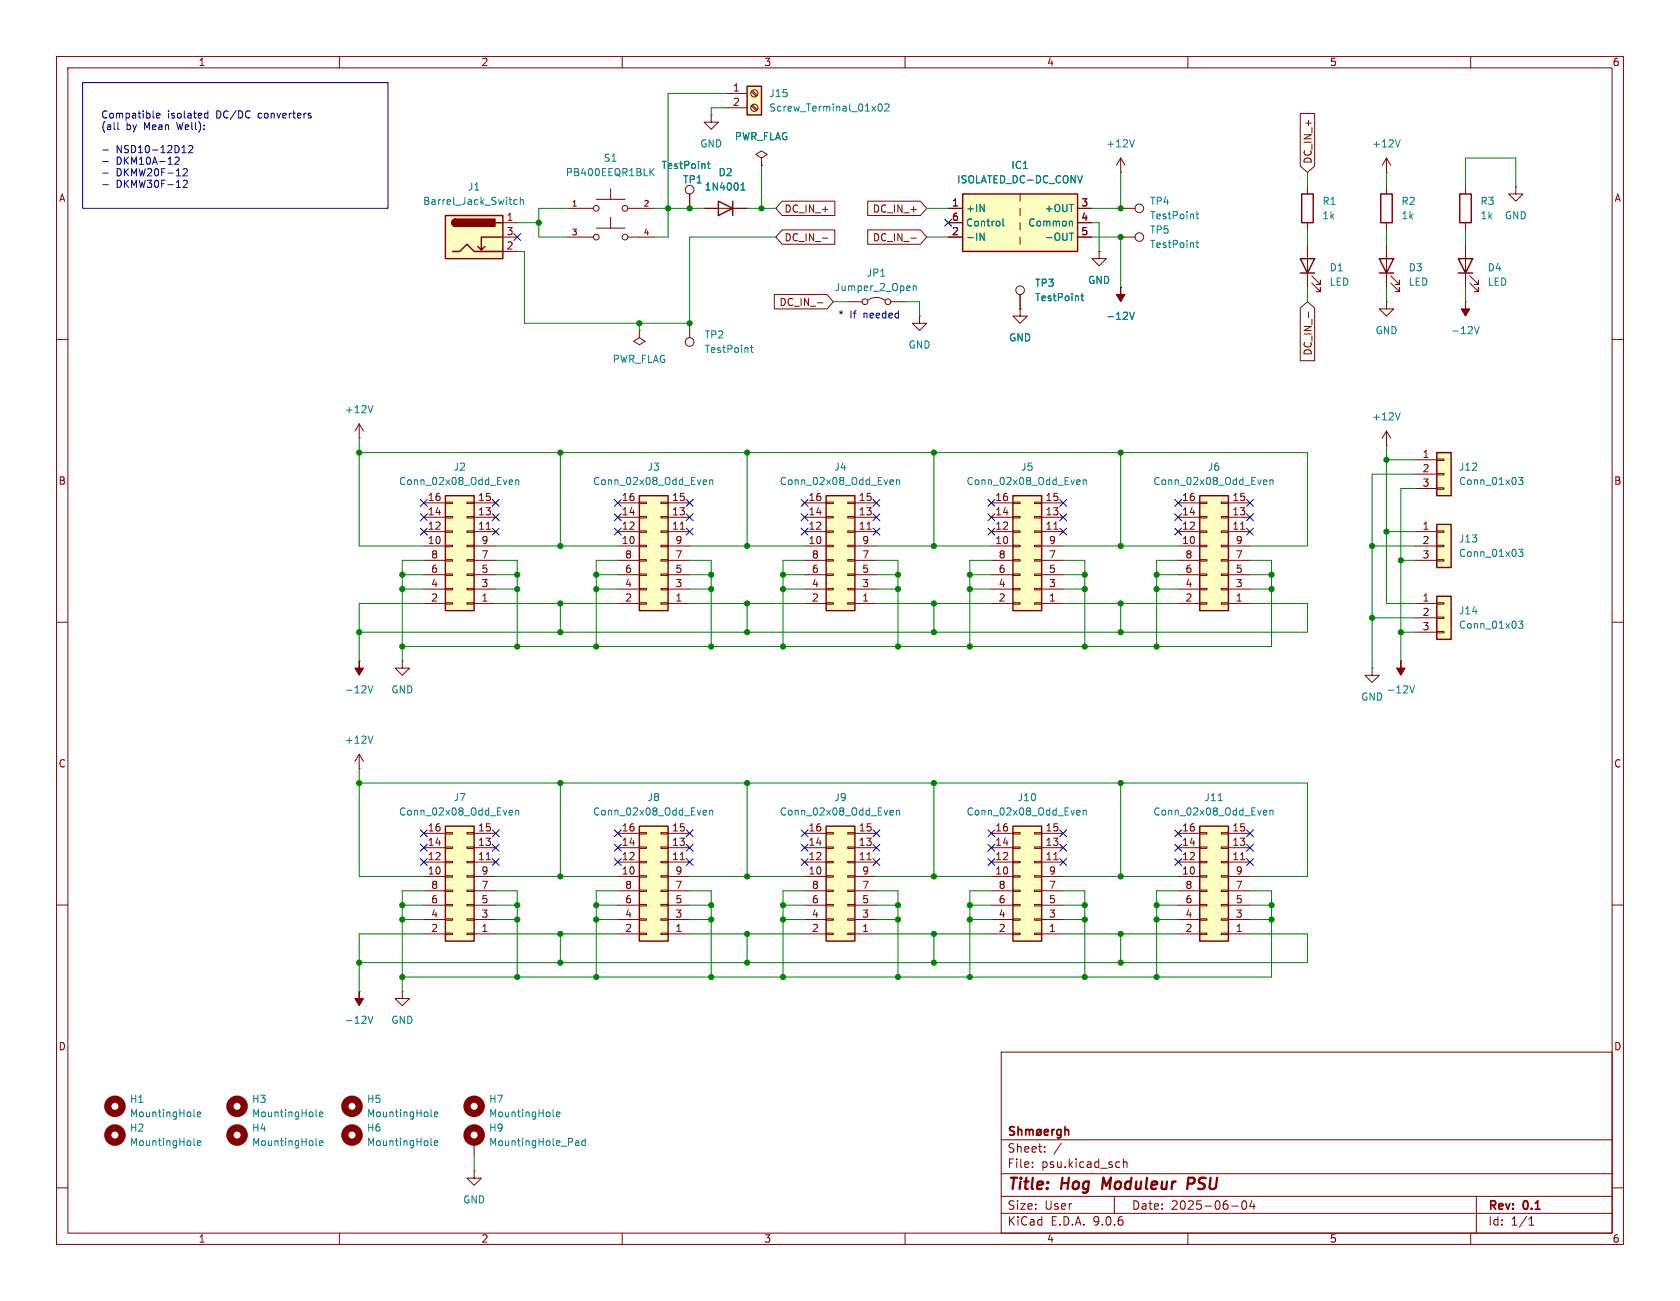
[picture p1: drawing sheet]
<svg xmlns="http://www.w3.org/2000/svg" width="297mm" height="230mm" viewBox="0 0 297 230" stroke-linecap="round" stroke-linejoin="round" font-family="sans-serif">
<g fill="none" stroke="#840000" stroke-width=".18">
<path d="M10 10h277v210h-277zM12 12h273v206h-273zM60 10v2M110 10v2M160 10v2M210 10v2M260 10v2M10 60h2M285 60h2M10 110h2M285 110h2M10 160h2"/>
<path d="M285 160h2M177 186h108v32h-108zM10 210h2M60 218v2M110 218v2M160 218v2M177 214.5h108M177 211.5h108M177 207.5h108M177 201.5h108M182.5 206.2v.2M182.5 205.5v.1"/>
<path d="M184.7 203.5v.2M184.7 202.8v.1M187.6 202.1l-1.3 1.9M197 211.5v3M197.8 205.4l.2 .1M198 206.3l-.2 .1M198.6 204.9v1.5M198.6 205.5l.2-.1 .4 .1v.9M210 218v2M217.7 213.2h1.2M219.7 212.4l.2-.1a.81 .81 0 0 1 .6 .6 .81 .81 0 0 1-.3 .8l-.2 .1a.81 .81 0 0 1-.3-1.4zM221.3 212.2l-.3 1.1h.9"/>
<path d="M221.7 212.8v1M260 218v2M261 211.5v6.5M270.3 216.6h.9M270.3 215.5l.4-.4v1.5M285 210h2"/>
</g>
<path d="M195.1 208.2l-.3 2M210.9 208.2h-.8l-.2 2M211 209.2l-1 .1" fill="none" stroke="#840000" stroke-width=".4"/>
<g fill="none" stroke="#840000" stroke-width=".3">
<path d="M179.3 199.3l-.5-.1-.2 .1v.5l.6 .2 .1 .4-.2 .3-.6-.1M180 199.8l.2-.1 .4 .1v.9M180 199.2v1.5M181.3 199.8l.5-.1 .2 .2M181.3 199.7v1M182 199.9l.2-.2 .4 .1v.9M182 199.9v.8M183.4 199.8l.4-.1 .3 .3v.4l-.3 .3-.4-.1-.1-.2v-.4zM184.1 199.7l-.9 1M186 199.7v1M186.4 199.7l-.3 .1-.1 .2M187.6 199.8l-.5-.1-.3 .3v.4l.2 .2h.6"/>
<path d="M187.6 199.7v1.2l-.3 .3-.4-.1M188.3 199.8l.2-.1 .3 .1 .1 .9M188.3 199.2v1.5M184.6 200.2l.7-.2v-.2l-.5-.1-.2 .2 .1 .7h.6"/>
</g>
<path d="M113 146.1h5.1v20.3h-5.1z" fill="#ffffc2"/>
<path d="M113 146.1h5.1v20.3h-5.1z" fill="none" stroke="#840000" stroke-width=".25"/>
<g fill="none" stroke="#840000" stroke-width=".18">
<path d="M162.6 55.9v1.3h1.2l-1.2 1.2-1.3-1.2h1.3M162.6 55.9h.1M109.2 157.5h3.8M109.2 154.9h3.8M109.2 152.4h3.8M109.2 149.9h3.8M109.2 147.3h3.8M113 159.9h1.3v.3h-1.3zM113 157.4h1.3v.2h-1.3zM113 154.8h1.3v.3h-1.3zM113 152.3h1.3v.2h-1.3zM113 149.7h1.3v.3h-1.3z"/>
<path d="M113 147.2h1.3v.3h-1.3zM116.8 159.9h1.3v.3h-1.3zM116.8 157.4h1.3v.2h-1.3zM116.8 154.8h1.3v.3h-1.3zM116.8 152.3h1.3v.2h-1.3zM116.8 149.7h1.3v.3h-1.3zM116.8 147.2h1.3v.3h-1.3zM118.1 157.5h3.8M118.1 154.9h3.8M118.1 152.4h3.8M118.1 149.9h3.8M118.1 147.3h3.8"/>
<path d="M120.3 152h.7M109.2 165.1h3.8M109.2 162.6h3.8M109.2 160h3.8M113 165h1.3v.2h-1.3zM113 162.4h1.3v.3h-1.3zM116.8 165h1.3v.2h-1.3zM116.8 162.4h1.3v.3h-1.3zM118.1 165.1h3.8M118.1 162.6h3.8M118.1 160h3.8"/>
</g>
<path d="M124.5 143.2l.4 .1v.2l-.6 .2M124.9 144l-.4 .1M125.5 143.4l.1-.2 .3 .1 .1 .8M125.5 143.2v.9" fill="none" stroke="#008484" stroke-width=".18"/>
<path d="M212.1 146.1h5.1v20.3h-5.1z" fill="#ffffc2"/>
<path d="M212.1 146.1h5.1v20.3h-5.1z" fill="none" stroke="#840000" stroke-width=".25"/>
<g fill="none" stroke="#840000" stroke-width=".18">
<path d="M208.3 157.5h3.8M208.3 154.9h3.8M208.3 152.4h3.8M208.3 149.9h3.8M208.3 147.3h3.8M212.1 159.9h1.3v.3h-1.3zM212.1 157.4h1.3v.2h-1.3zM212.1 154.8h1.3v.3h-1.3zM212.1 152.3h1.3v.2h-1.3zM212.1 149.7h1.3v.3h-1.3zM212.1 147.2h1.3v.3h-1.3zM215.9 159.9h1.3v.3h-1.3z"/>
<path d="M215.9 157.4h1.3v.2h-1.3zM215.9 154.8h1.3v.3h-1.3zM215.9 152.3h1.3v.2h-1.3zM215.9 149.7h1.3v.3h-1.3zM215.9 147.2h1.3v.3h-1.3zM217.2 157.5h3.8M217.2 154.9h3.8M217.2 152.4h3.8M217.2 149.9h3.8M217.2 147.3h3.8M219.3 152h.7M208.3 165.1h3.8"/>
<path d="M208.3 162.6h3.8M208.3 160h3.8M212.1 165h1.3v.2h-1.3zM212.1 162.4h1.3v.3h-1.3zM215.9 165h1.3v.2h-1.3zM215.9 162.4h1.3v.3h-1.3zM217.2 165.1h3.8M217.2 162.6h3.8M217.2 160h3.8"/>
</g>
<path d="M215.4 141.6h.7M223.5 143.2l.4 .1 .1 .2-.6 .2M223.9 144l-.4 .1M224.5 143.4l.2-.2 .3 .1 .1 .8M224.5 143.2v.9" fill="none" stroke="#008484" stroke-width=".18"/>
<path d="M132.1 15.2h2.5v5.1h-2.5z" fill="#ffffc2"/>
<path d="M132.1 15.2h2.5v5.1h-2.5z" fill="none" stroke="#840000" stroke-width=".25"/>
<g fill="none" stroke="#840000" stroke-width=".18">
<path d="M128.3 16.5h3.8M128.3 19.1h3.8M132.8 16.2l.9 .8M132.8 18.7l.9 .9M133 16l.9 .8M133 18.5l.9 .9"/>
<circle cx="133.3" cy="19.1" r=".63"/>
<circle cx="133.3" cy="16.5" r=".63"/>
</g>
<path d="M155.4 18.4h.1a.68 .68 0 0 1 .5 .6 .68 .68 0 0 1-.5 .6 .84 .84 0 0 1-.1-1.2zM156.4 18.5l.5-.1 .3 .3-.8 .9h.8" fill="none" stroke="#008484" stroke-width=".18"/>
<path d="M78.7 146.1h5.1v20.3h-5.1z" fill="#ffffc2"/>
<path d="M127 35.6l2.5 1.2-2.5 1.3zM129.5 35.6v2.5M78.7 146.1h5.1v20.3h-5.1z" fill="none" stroke="#840000" stroke-width=".25"/>
<g fill="none" stroke="#840000" stroke-width=".18">
<path d="M100.3 36.8h4.6M105.4 35.2h5.1M107.9 33.3v1.9M107.9 38.4v1.9M111 36.8h4.6M121.9 34.3v2.5M124.5 36.8h7.6M100.3 41.9h4.6M105.4 40.3h5.1M111 41.9h4.6M121.9 57.2v2.5M74.9 157.5h3.8"/>
<path d="M74.9 154.9h3.8M74.9 152.4h3.8M74.9 149.9h3.8M74.9 147.3h3.8M78.7 159.9h1.3v.3h-1.3zM78.7 157.4h1.3v.2h-1.3zM78.7 154.8h1.3v.3h-1.3zM78.7 152.3h1.3v.2h-1.3zM78.7 149.7h1.3v.3h-1.3zM78.7 147.2h1.3v.3h-1.3zM82.5 159.9h1.3v.3h-1.3zM82.5 157.4h1.3v.2h-1.3z"/>
<path d="M82.5 154.8h1.3v.3h-1.3zM82.5 152.3h1.3v.2h-1.3zM82.5 149.7h1.3v.3h-1.3zM82.5 147.2h1.3v.3h-1.3zM83.8 157.5h3.8M83.8 154.9h3.8M83.8 152.4h3.8M83.8 149.9h3.8M83.8 147.3h3.8M86 152h.7M74.9 165.1h3.8M74.9 162.6h3.8"/>
<path d="M74.9 160h3.8M78.7 165h1.3v.2h-1.3zM78.7 162.4h1.3v.3h-1.3zM82.5 165h1.3v.2h-1.3zM82.5 162.4h1.3v.3h-1.3zM83.8 165.1h3.8M83.8 162.6h3.8M83.8 160h3.8"/>
<circle cx="105.4" cy="36.8" r=".51"/>
<circle cx="110.5" cy="36.8" r=".51"/>
<circle cx="121.9" cy="33.5" r=".76"/>
<circle cx="105.4" cy="41.9" r=".51"/>
<circle cx="110.5" cy="41.9" r=".51"/>
<circle cx="121.9" cy="60.5" r=".76"/>
</g>
<path d="M115.1 30.3l.5 .8M115.6 29.8l-.7 .7M125.1 28.9h.4M125.2 28.5v1.1l.3 .2M131 33.6h.7M131 32.7l.4-.4v1.3M132.7 61.5h.5M132.9 61v1.1l.3 .2M90.2 143.2l.4 .1v.2l-.6 .2M90.6 144l-.4 .1M91.2 143.4l.1-.2 .4 .1v.8M91.2 143.2v.9" fill="none" stroke="#008484" stroke-width=".18"/>
<path d="M78.7 87.6h5.1v20.4h-5.1z" fill="#ffffc2"/>
<path d="M78.7 87.6h5.1v20.4h-5.1z" fill="none" stroke="#840000" stroke-width=".25"/>
<g fill="none" stroke="#840000" stroke-width=".18">
<path d="M74.9 99.1h3.8M74.9 96.5h3.8M74.9 94h3.8M74.9 91.4h3.8M74.9 88.9h3.8M78.7 98.9h1.3v.3h-1.3zM78.7 96.4h1.3v.3h-1.3zM78.7 93.9h1.3v.2h-1.3zM78.7 91.3h1.3v.3h-1.3zM78.7 88.8h1.3v.2h-1.3zM82.5 98.9h1.3v.3h-1.3zM82.5 96.4h1.3v.3h-1.3z"/>
<path d="M82.5 93.9h1.3v.2h-1.3zM82.5 91.3h1.3v.3h-1.3zM82.5 88.8h1.3v.2h-1.3zM83.8 99.1h3.8M83.8 96.5h3.8M83.8 94h3.8M83.8 91.4h3.8M83.8 88.9h3.8M86 93.6h.7M63.5 116.8h.1M71.1 116.8v1.3h1.3l-1.3 1.3-1.3-1.3h1.3M71.1 116.8h.1"/>
<path d="M74.9 106.7h3.8M74.9 104.1h3.8M74.9 101.6h3.8M78.7 106.6h1.3v.2h-1.3zM78.7 104h1.3v.3h-1.3zM78.7 101.5h1.3v.2h-1.3zM82.5 106.6h1.3v.2h-1.3zM82.5 104h1.3v.3h-1.3zM82.5 101.5h1.3v.2h-1.3zM83.8 106.7h3.8M83.8 104.1h3.8M83.8 101.6h3.8"/>
</g>
<path d="M90.2 84.8l.4 .1v.2l-.6 .1M90.6 85.6l-.4 .1M91.2 84.9l.1-.1 .4 .1v.8M91.2 84.8v.9M65.1 121.2l.4 1.3 .4-1.3" fill="none" stroke="#008484" stroke-width=".18"/>
<path d="M63.5 116.8v1.3h.8l-.8 1.3-.8-1.3h.8z" fill="#840000" stroke="#840000" stroke-width=".18"/>
<path d="M113 87.6h5.1v20.4h-5.1z" fill="#ffffc2"/>
<path d="M113 87.6h5.1v20.4h-5.1z" fill="none" stroke="#840000" stroke-width=".25"/>
<g fill="none" stroke="#840000" stroke-width=".18">
<path d="M109.2 99.1h3.8M109.2 96.5h3.8M109.2 94h3.8M109.2 91.4h3.8M109.2 88.9h3.8M113 98.9h1.3v.3h-1.3zM113 96.4h1.3v.3h-1.3zM113 93.9h1.3v.2h-1.3zM113 91.3h1.3v.3h-1.3zM113 88.8h1.3v.2h-1.3zM116.8 98.9h1.3v.3h-1.3zM116.8 96.4h1.3v.3h-1.3z"/>
<path d="M116.8 93.9h1.3v.2h-1.3zM116.8 91.3h1.3v.3h-1.3zM116.8 88.8h1.3v.2h-1.3zM118.1 99.1h3.8M118.1 96.5h3.8M118.1 94h3.8M118.1 91.4h3.8M118.1 88.9h3.8M120.3 93.6h.7M109.2 106.7h3.8M109.2 104.1h3.8M109.2 101.6h3.8"/>
<path d="M113 106.6h1.3v.2h-1.3zM113 104h1.3v.3h-1.3zM113 101.5h1.3v.2h-1.3zM116.8 106.6h1.3v.2h-1.3zM116.8 104h1.3v.3h-1.3zM116.8 101.5h1.3v.2h-1.3zM118.1 106.7h3.8M118.1 104.1h3.8M118.1 101.6h3.8"/>
</g>
<path d="M124.5 84.8l.4 .1v.2l-.6 .1M124.9 85.6l-.4 .1M125.5 84.9l.1-.1 .3 .1 .1 .8M125.5 84.8v.9" fill="none" stroke="#008484" stroke-width=".18"/>
<path d="M146 87.6h5.1v20.4h-5.1z" fill="#ffffc2"/>
<path d="M146 87.6h5.1v20.4h-5.1z" fill="none" stroke="#840000" stroke-width=".25"/>
<g fill="none" stroke="#840000" stroke-width=".18">
<path d="M125.7 20.3v1.3h1.3l-1.3 1.3-1.2-1.3h1.2M125.7 20.3h.1M113 58.4v1.3l1 .6-1 .7-1-.7 1-.6M113 58.4h.1M63.5 77.5h.1M63.5 74.9l-.8 1.3M63.5 74.9l.8 1.3M63.5 74.9v2.6M142.2 99.1h3.8M142.2 96.5h3.8M142.2 94h3.8M142.2 91.4h3.8"/>
<path d="M142.2 88.9h3.8M146 98.9h1.3v.3h-1.3zM146 96.4h1.3v.3h-1.3zM146 93.9h1.3v.2h-1.3zM146 91.3h1.3v.3h-1.3zM146 88.8h1.3v.2h-1.3zM149.9 98.9h1.2v.3h-1.2zM149.9 96.4h1.2v.3h-1.2zM149.9 93.9h1.2v.2h-1.2zM149.9 91.3h1.2v.3h-1.2zM149.9 88.8h1.2v.2h-1.2zM151.1 99.1h3.8"/>
<path d="M151.1 96.5h3.8M151.1 94h3.8M151.1 91.4h3.8M151.1 88.9h3.8M153.3 93.6h.7M142.2 106.7h3.8M142.2 104.1h3.8M142.2 101.6h3.8M146 106.6h1.3v.2h-1.3zM146 104h1.3v.3h-1.3zM146 101.5h1.3v.2h-1.3zM149.9 106.6h1.2v.2h-1.2z"/>
<path d="M149.9 104h1.2v.3h-1.2zM149.9 101.5h1.2v.2h-1.2zM151.1 106.7h3.8M151.1 104.1h3.8M151.1 101.6h3.8M83.8 207v1.3h1.3l-1.3 1.3-1.3-1.3h1.3M83.8 207h.1M83.8 201.9v2.6"/>
</g>
<path d="M65.9 71.7l-.4 1.3M157.5 84.8l.4 .1v.2l-.6 .1M157.9 85.6l-.4 .1M158.5 84.9l.2-.1 .3 .1v.8M158.5 84.8v.9M97.8 197.3l.2 .1M98.4 197l.6-.1-.1-.3h-.3l-.2 .2v.6h.5M101.9 201.7h.4v.8M102.3 202.5h-.4M102.3 202h-.4M103.5 201.7h-.4l-.2 .2 .1 .6h.5M103.5 201.2v1.3" fill="none" stroke="#008484" stroke-width=".18"/>
<g fill="none" stroke="#840000" stroke-width="1.3">
<circle cx="83.8" cy="195.6" r="1.27"/>
<circle cx="83.8" cy="200.7" r="1.27"/>
</g>
<path d="M78.7 38.1h10.2v7.6h-10.2z" fill="#ffffc2"/>
<path d="M78.7 38.1h10.2v7.6h-10.2zM80.5 38.7a.64 .64 0 0 0-.6 .7 .64 .64 0 0 0 .6 .6M87.6 39.4h1.3M80 44.5h1.3l1.2-1.3 1.3 1.3h5.1M85.7 43.6l-.6 .6M88.9 41.9h-3.8v2.3l-.6-.6" fill="none" stroke="#840000" stroke-width=".25"/>
<g fill="#840000" stroke="#840000" stroke-width=".25">
<path d="M80.1 38.9l.4-.2v1.3a.63 .63 0 0 1-.6-.4 .63 .63 0 0 1 .2-.7z"/>
<path d="M80.5 38.7h7v1.3h-7z"/>
</g>
<path d="M88.9 39.4h2.5M88.9 41.9h2.5M88.9 44.5h2.5M245.1 78.7h.1M245.1 76.2l-.8 1.3M245.1 76.2l.8 1.3M245.1 76.2v2.5" fill="none" stroke="#840000" stroke-width=".18"/>
<path d="M91.4 35.4l-.3-.1-.3 .2 .2 .6h.4M92 35.4l.2-.1 .3 .1v.7M92 34.9v1.2M247.5 73l-.4 1.2" fill="none" stroke="#008484" stroke-width=".18"/>
<path d="M254 80h2.5v7.6h-2.5z" fill="#ffffc2"/>
<path d="M254 80h2.5v7.6h-2.5z" fill="none" stroke="#840000" stroke-width=".25"/>
<g fill="none" stroke="#840000" stroke-width=".18">
<path d="M198.1 30.5h.1M198.1 27.9l-.7 1.3M198.1 27.9l.8 1.3M198.1 27.9v2.6M198.1 36.8h2.6M245.1 30.5h.1M245.1 27.9l-.8 1.3M245.1 27.9l.8 1.3M245.1 27.9v2.6M198.1 41.9h2.6M259.1 53.3h.1M250.2 81.3h3.8"/>
<path d="M250.2 83.8h3.8M250.2 86.4h3.8M254 81.2h1.3v.2h-1.3zM254 83.7h1.3v.3h-1.3zM254 86.2h1.3v.3h-1.3z"/>
<circle cx="201.4" cy="36.8" r=".76"/>
<circle cx="201.4" cy="41.9" r=".76"/>
</g>
<path d="M200.5 24.7l-.4 1.3M211.4 37.8h.5M211.6 37.4v1.1l.3 .2M247.5 24.7l-.4 1.3M211.4 42.9h.5M211.6 42.5v1.1l.3 .2M260.7 57.7l.4 1.3 .4-1.3M268.4 84.4h.8l-.4 .5 .4 .1v.6l-.2 .1-.6-.1" fill="none" stroke="#008484" stroke-width=".18"/>
<path d="M259.1 53.3v1.3h.7l-.7 1.3-.8-1.3h.8z" fill="#840000" stroke="#840000" stroke-width=".18"/>
<path d="M146 146.1h5.1v20.3h-5.1z" fill="#ffffc2"/>
<path d="M230.1 34.3h2.1v5.1h-2.1zM244.1 34.3h2v5.1h-2zM258.1 34.3h2v5.1h-2zM229.9 45.7h2.5l-1.3 2.6zM229.9 48.3h2.5M243.8 45.7h2.6l-1.3 2.6zM243.8 48.3h2.6M257.8 45.7h2.5l-1.2 2.6zM257.8 48.3h2.5M146 146.1h5.1v20.3h-5.1z" fill="none" stroke="#840000" stroke-width=".25"/>
<g fill="none" stroke="#840000" stroke-width=".18">
<path d="M134.6 27.9l1-.6-1-.6-1 .6 1 .6v1.3M134.6 29.2h.1M231.1 33v1.3M231.1 39.4v1.2M245.1 33v1.3M245.1 39.4v1.2M259.1 33v1.3M259.1 39.4v1.2M268 33v1.3h1.2l-1.2 1.3-1.3-1.3h1.3M268 33h.1M231.1 43.2v7.6M231.9 50l1.5 1.6v-.8v.8h-.7"/>
<path d="M231.9 48.8l1.5 1.5v-.8v.8h-.7M245.1 53.3v1.3h1.3l-1.3 1.3-1.3-1.3h1.3M245.1 53.3h.1M245.1 43.2v7.6M245.9 50l1.5 1.6v-.8v.8h-.8M245.9 48.8l1.5 1.5v-.8v.8h-.8M259.1 43.2v7.6M259.8 50l1.6 1.6v-.8v.8h-.8M259.8 48.8l1.6 1.5v-.8v.8h-.8M242.6 118.1v1.3h1.2l-1.2 1.3-1.3-1.3h1.3M242.6 118.1h.1M247.6 116.8h.1"/>
<path d="M142.2 157.5h3.8M142.2 154.9h3.8M142.2 152.4h3.8M142.2 149.9h3.8M142.2 147.3h3.8M146 159.9h1.3v.3h-1.3zM146 157.4h1.3v.2h-1.3zM146 154.8h1.3v.3h-1.3zM146 152.3h1.3v.2h-1.3zM146 149.7h1.3v.3h-1.3zM146 147.2h1.3v.3h-1.3zM149.9 159.9h1.2v.3h-1.2z"/>
<path d="M149.9 157.4h1.2v.2h-1.2zM149.9 154.8h1.2v.3h-1.2zM149.9 152.3h1.2v.2h-1.2zM149.9 149.7h1.2v.3h-1.2zM149.9 147.2h1.2v.3h-1.2zM151.1 157.5h3.8M151.1 154.9h3.8M151.1 152.4h3.8M151.1 149.9h3.8M151.1 147.3h3.8M153.3 152h.7M142.2 165.1h3.8"/>
<path d="M142.2 162.6h3.8M142.2 160h3.8M146 165h1.3v.2h-1.3zM146 162.4h1.3v.3h-1.3zM149.9 165h1.2v.2h-1.2zM149.9 162.4h1.2v.3h-1.2zM151.1 165.1h3.8M151.1 162.6h3.8M151.1 160h3.8"/>
</g>
<path d="M249.2 121.2l.4 1.3 .5-1.3M157.5 143.2l.4 .1v.2l-.6 .2M157.9 144l-.4 .1M158.5 143.4l.2-.2 .3 .1v.8M158.5 143.2v.9" fill="none" stroke="#008484" stroke-width=".18"/>
<path d="M247.6 116.8v1.3h.8l-.8 1.3-.7-1.3h.7z" fill="#840000" stroke="#840000" stroke-width=".18"/>
<path d="M212.1 87.6h5.1v20.4h-5.1z" fill="#ffffc2"/>
<path d="M212.1 87.6h5.1v20.4h-5.1z" fill="none" stroke="#840000" stroke-width=".25"/>
<g fill="none" stroke="#840000" stroke-width=".18">
<path d="M208.3 99.1h3.8M208.3 96.5h3.8M208.3 94h3.8M208.3 91.4h3.8M208.3 88.9h3.8M212.1 98.9h1.3v.3h-1.3zM212.1 96.4h1.3v.3h-1.3zM212.1 93.9h1.3v.2h-1.3zM212.1 91.3h1.3v.3h-1.3zM212.1 88.8h1.3v.2h-1.3zM215.9 98.9h1.3v.3h-1.3zM215.9 96.4h1.3v.3h-1.3z"/>
<path d="M215.9 93.9h1.3v.2h-1.3zM215.9 91.3h1.3v.3h-1.3zM215.9 88.8h1.3v.2h-1.3zM217.2 99.1h3.8M217.2 96.5h3.8M217.2 94h3.8M217.2 91.4h3.8M217.2 88.9h3.8M219.3 93.6h.7M208.3 106.7h3.8M208.3 104.1h3.8M208.3 101.6h3.8"/>
<path d="M212.1 106.6h1.3v.2h-1.3zM212.1 104h1.3v.3h-1.3zM212.1 101.5h1.3v.2h-1.3zM215.9 106.6h1.3v.2h-1.3zM215.9 104h1.3v.3h-1.3zM215.9 101.5h1.3v.2h-1.3zM217.2 106.7h3.8M217.2 104.1h3.8M217.2 101.6h3.8"/>
</g>
<path d="M223.5 84.8l.4 .1 .1 .2-.6 .1M223.9 85.6l-.4 .1M224.5 84.9l.2-.1 .3 .1 .1 .8M224.5 84.8v.9" fill="none" stroke="#008484" stroke-width=".18"/>
<path d="M254 92.7h2.5v7.6h-2.5z" fill="#ffffc2"/>
<path d="M254 92.7h2.5v7.6h-2.5z" fill="none" stroke="#840000" stroke-width=".25"/>
<path d="M250.2 94h3.8M250.2 96.5h3.8M250.2 99.1h3.8M254 93.9h1.3v.2h-1.3zM254 96.4h1.3v.3h-1.3zM254 98.9h1.3v.3h-1.3z" fill="none" stroke="#840000" stroke-width=".18"/>
<path d="M268.4 97.1h.8l-.4 .5 .4 .1v.6l-.2 .1-.6-.1" fill="none" stroke="#008484" stroke-width=".18"/>
<path d="M254 105.4h2.5v7.6h-2.5z" fill="#ffffc2"/>
<path d="M254 105.4h2.5v7.6h-2.5z" fill="none" stroke="#840000" stroke-width=".25"/>
<g fill="none" stroke="#840000" stroke-width=".18">
<path d="M149.9 53.3h2.5M153.4 53.1a2.54 2.54 0 0 1 3.1 0M157.5 53.3h2.5M250.2 106.7h3.8M250.2 109.2h3.8M250.2 111.8h3.8M254 106.6h1.3v.2h-1.3zM254 109.1h1.3v.3h-1.3zM254 111.6h1.3v.3h-1.3z"/>
<circle cx="152.9" cy="53.3" r=".51"/>
<circle cx="157" cy="53.3" r=".51"/>
</g>
<path d="M161.4 50.5v.9M161.4 50.7l.2-.2 .3 .1 .1 .8M268.4 109.8h.8l-.4 .5 .4 .1v.6l-.2 .1-.6-.1" fill="none" stroke="#008484" stroke-width=".18"/>
<path d="M179.1 146.1h5v20.3h-5z" fill="#ffffc2"/>
<path d="M179.1 146.1h5v20.3h-5z" fill="none" stroke="#840000" stroke-width=".25"/>
<g fill="none" stroke="#840000" stroke-width=".18">
<path d="M180.3 54.6v1.3h1.3l-1.3 1.3-1.2-1.3h1.2M180.3 54.6h.1M180.3 52.1v2.5M194.3 44.5v1.2h1.3l-1.3 1.3-1.3-1.3h1.3M194.3 44.5h.1M198.1 50.8h.1M175.3 157.5h3.8M175.3 154.9h3.8M175.3 152.4h3.8M175.3 149.9h3.8M175.3 147.3h3.8M179.1 159.9h1.2v.3h-1.2z"/>
<path d="M179.1 157.4h1.2v.2h-1.2zM179.1 154.8h1.2v.3h-1.2zM179.1 152.3h1.2v.2h-1.2zM179.1 149.7h1.2v.3h-1.2zM179.1 147.2h1.2v.3h-1.2zM182.9 159.9h1.2v.3h-1.2zM182.9 157.4h1.2v.2h-1.2zM182.9 154.8h1.2v.3h-1.2zM182.9 152.3h1.2v.2h-1.2zM182.9 149.7h1.2v.3h-1.2zM182.9 147.2h1.2v.3h-1.2zM184.1 157.5h3.9"/>
<path d="M184.1 154.9h3.9M184.1 152.4h3.9M184.1 149.9h3.9M184.1 147.3h3.9M186.3 152h.7M175.3 165.1h3.8M175.3 162.6h3.8M175.3 160h3.8M179.1 165h1.2v.2h-1.2zM179.1 162.4h1.2v.3h-1.2zM182.9 165h1.2v.2h-1.2zM182.9 162.4h1.2v.3h-1.2z"/>
<path d="M184.1 165.1h3.9M184.1 162.6h3.9M184.1 160h3.9"/>
<circle cx="180.3" cy="51.3" r=".76"/>
</g>
<path d="M191.1 52.3h.5M191.3 51.9v1.1l.3 .2M199.7 55.2l.4 1.3 .4-1.3M190.5 143.2l.4 .1 .1 .2-.7 .2M190.9 144l-.4 .1M191.5 143.4l.2-.2 .3 .1v.8M191.5 143.2v.9" fill="none" stroke="#008484" stroke-width=".18"/>
<path d="M198.1 50.8v1.3h.8l-.8 1.2-.7-1.2h.7z" fill="#840000" stroke="#840000" stroke-width=".18"/>
<path d="M179.1 87.6h5v20.4h-5z" fill="#ffffc2"/>
<path d="M179.1 87.6h5v20.4h-5z" fill="none" stroke="#840000" stroke-width=".25"/>
<g fill="none" stroke="#840000" stroke-width=".18">
<path d="M175.3 99.1h3.8M175.3 96.5h3.8M175.3 94h3.8M175.3 91.4h3.8M175.3 88.9h3.8M179.1 98.9h1.2v.3h-1.2zM179.1 96.4h1.2v.3h-1.2zM179.1 93.9h1.2v.2h-1.2zM179.1 91.3h1.2v.3h-1.2zM179.1 88.8h1.2v.2h-1.2zM182.9 98.9h1.2v.3h-1.2zM182.9 96.4h1.2v.3h-1.2z"/>
<path d="M182.9 93.9h1.2v.2h-1.2zM182.9 91.3h1.2v.3h-1.2zM182.9 88.8h1.2v.2h-1.2zM184.1 99.1h3.9M184.1 96.5h3.9M184.1 94h3.9M184.1 91.4h3.9M184.1 88.9h3.9M186.3 93.6h.7M175.3 106.7h3.8M175.3 104.1h3.8M175.3 101.6h3.8"/>
<path d="M179.1 106.6h1.2v.2h-1.2zM179.1 104h1.2v.3h-1.2zM179.1 101.5h1.2v.2h-1.2zM182.9 106.6h1.2v.2h-1.2zM182.9 104h1.2v.3h-1.2zM182.9 101.5h1.2v.2h-1.2zM184.1 106.7h3.9M184.1 104.1h3.9M184.1 101.6h3.9"/>
</g>
<path d="M190.5 84.8l.4 .1 .1 .2-.7 .1M190.9 85.6l-.4 .1M191.5 84.9l.2-.1 .3 .1v.8M191.5 84.8v.9" fill="none" stroke="#008484" stroke-width=".18"/>
<path d="M170.2 34.3h20.3v10.2h-20.3z" fill="#ffffc2"/>
<path d="M170.2 34.3h20.3v10.2h-20.3z" fill="none" stroke="#840000" stroke-width=".25"/>
<g fill="none" stroke="#840000" stroke-width=".18">
<path d="M121.9 34.3v2.5M124.5 36.8h2.5M129.5 36.8h2.6M134.6 29.2h.1M138.3 35.6h9.3v2.5h-9.3l-1.1-1.3zM153.4 35.6h9.3l1.1 1.2-1.1 1.3h-9.3zM167.6 36.8h2.6M167.6 39.4h2.6M180.3 34.3v1.3M180.3 36.8v1.3M180.3 39.4v1.2M190.5 36.8h2.5"/>
<path d="M190.5 39.4h2.5M229.9 20.1h2.5v9.3l-1.3 1.1-1.2-1.1zM136.9 52.1h9.3l1.1 1.2-1.1 1.3h-9.3zM138.3 40.6h9.3v2.6h-9.3l-1.1-1.3zM144.5 53.5h1M145.4 42.1h1M153.4 40.6h9.3l1.1 1.3-1.1 1.3h-9.3zM161 42.1h1M167.6 41.9h2.6M180.3 54.6h.1M180.3 41.9v1.3M180.3 52.1v2.5"/>
<path d="M190.5 41.9h2.5M194.3 44.5h.1M198.1 50.8h.1M229.9 54.5l1.2-1.2 1.3 1.2v9.3h-2.5zM231.3 55.2v.9M63.5 135.9h.1M63.5 133.4l-.8 1.2M63.5 133.4l.8 1.2M63.5 133.4v2.5M63.5 175.3h.1M71.1 175.3v1.2h1.3l-1.3 1.3-1.3-1.3h1.3M71.1 175.3h.1"/>
</g>
<g fill="none" stroke="#008484" stroke-width=".18">
<path d="M125.1 28.9h.4M125.2 28.5v1.1l.3 .2M131 33.6h.7M131 32.7l.4-.4v1.3M173.3 36.1l.7 1.3v-1.3M177.3 38.7v1.1l.2 .2M189.2 39.1l.4 .2v.7M191.3 31.1l-.4 1.2M173.3 41.2l.7 1.3v-1.3M189 41.2h.8M191.1 52.3h.5M191.3 51.9v1.1l.3 .2"/>
<path d="M199.7 55.2l.4 1.3 .4-1.3M65.9 130.1l-.4 1.3M65.1 179.7l.4 1.2 .4-1.2M34.3 197.3l.2 .1M34.9 197l.6-.1-.1-.3h-.3l-.2 .2v.6h.5M55.9 197.3l.2 .1M56.5 197l.6-.1-.1-.3h-.3l-.2 .2v.6h.5M76.2 197.3l.2 .1M76.8 197l.6-.1-.1-.3h-.3l-.2 .2 .1 .6h.4M34.3 202.3l.2 .2M34.9 202.1l.6-.1-.1-.3h-.3l-.2 .1v.7h.5M55.9 202.3l.2 .2"/>
<path d="M56.5 202.1l.6-.1-.1-.3h-.3l-.2 .1v.7h.5M76.2 202.3l.2 .2M76.8 202.1l.6-.1-.1-.3h-.3l-.2 .1 .1 .7h.4"/>
</g>
<g fill="none" stroke="#840000" stroke-width="1.3">
<circle cx="20.3" cy="195.6" r="1.27"/>
<circle cx="41.9" cy="195.6" r="1.27"/>
<circle cx="62.2" cy="195.6" r="1.27"/>
<circle cx="20.3" cy="200.7" r="1.27"/>
<circle cx="41.9" cy="200.7" r="1.27"/>
<circle cx="62.2" cy="200.7" r="1.27"/>
</g>
<path d="M63.5 175.3v1.2h.8l-.8 1.3-.8-1.3h.8z" fill="#840000" stroke="#840000" stroke-width=".18"/>
<g fill="none" stroke="#008400" stroke-width=".18">
<path d="M128.3 19.1h-2.6v1.2M128.3 16.5h-10.2v25.4h-2.5M91.4 39.4h3.8M100.3 36.8h-5.1v5.1h5.1M115.6 36.8h8.9M132.1 36.8h5.1M134.6 29.2v7.6M163.8 36.8h3.8M193 39.4h1.3v5.1M198.1 30.5v6.3h-5.1M231.1 30.5v2.5M245.1 30.5v2.5"/>
<path d="M259.1 33v-5.1h8.9v5.1M113 57.2v1.2M137.2 41.9h-15.3v15.3h-29.2v-12.7h-1.3M147.3 53.3h2.6M160 53.3h2.6v2.6M163.8 41.9h3.8M193 41.9h5.1v8.9M231.1 40.6v2.6M231.1 50.8v2.5M245.1 40.6v2.6M245.1 50.8v2.5M259.1 40.6v2.6"/>
<path d="M259.1 50.8v2.5M63.5 77.5v19h11.4M245.1 78.7v28h5.1M63.5 80h167.6v16.5h-10.1M74.9 99.1h-3.8v17.7M87.6 99.1h3.8v15.2M87.6 96.5h21.6M99.1 80v16.5M109.2 99.1h-3.8v15.2M121.9 99.1h3.8v15.2M121.9 96.5h20.3M132.1 80v16.5"/>
<path d="M142.2 99.1h-3.8v15.2M154.9 99.1h3.8v15.2M154.9 96.5h20.4M165.1 80v16.5M175.3 99.1h-3.9v15.2M188 99.1h3.8v15.2M188 96.5h20.3M198.1 80v16.5M208.3 99.1h-3.8v15.2M221 99.1h3.8v15.2h-153.7M242.6 96.5h7.6M245.1 81.3h5.1"/>
<path d="M245.1 94h5.1M247.6 99.1h2.6M250.2 86.4h-2.6v30.4M250.2 83.8h-7.6v34.3M71.1 101.6h3.8M71.1 104.1h3.8M74.9 106.7h-11.4v10.1M87.6 106.7h21.6M87.6 101.6h3.8M87.6 104.1h3.8M99.1 106.7v5.1M105.4 101.6h3.8"/>
<path d="M105.4 104.1h3.8M121.9 106.7h20.3M121.9 101.6h3.8M121.9 104.1h3.8M132.1 106.7v5.1M138.4 101.6h3.8M138.4 104.1h3.8M154.9 106.7h20.4M154.9 101.6h3.8M154.9 104.1h3.8M165.1 106.7v5.1M171.4 101.6h3.9"/>
<path d="M171.4 104.1h3.9M188 106.7h20.3M188 101.6h3.8M188 104.1h3.8M198.1 106.7v5.1M204.5 101.6h3.8M204.5 104.1h3.8M221 106.7h10.1v5.1h-167.6M221 101.6h3.8M221 104.1h3.8M242.6 109.2h7.6M247.6 111.8h2.6"/>
<path d="M63.5 138.4h167.6v16.5h-10.1M63.5 135.9v19h11.4M99.1 138.4v16.5M132.1 138.4v16.5M165.1 138.4v16.5M198.1 138.4v16.5M74.9 157.5h-3.8v17.8M87.6 157.5h3.8v15.2M87.6 154.9h21.6M109.2 157.5h-3.8v15.2M121.9 157.5h3.8v15.2M121.9 154.9h20.3"/>
<path d="M142.2 157.5h-3.8v15.2M154.9 157.5h3.8v15.2M154.9 154.9h20.4M175.3 157.5h-3.9v15.2M188 157.5h3.8v15.2M188 154.9h20.3M208.3 157.5h-3.8v15.2M221 157.5h3.8v15.2h-153.7M71.1 160h3.8M71.1 162.6h3.8M74.9 165.1h-11.4v10.2M87.6 165.1h21.6"/>
<path d="M87.6 160h3.8M87.6 162.6h3.8M99.1 165.1v5.1M105.4 160h3.8M105.4 162.6h3.8M121.9 165.1h20.3M121.9 160h3.8M121.9 162.6h3.8M132.1 165.1v5.1M138.4 160h3.8M138.4 162.6h3.8M154.9 165.1h20.4"/>
<path d="M154.9 160h3.8M154.9 162.6h3.8M165.1 165.1v5.1M171.4 160h3.9M171.4 162.6h3.9M188 165.1h20.3M188 160h3.8M188 162.6h3.8M198.1 165.1v5.1M204.5 160h3.8M204.5 162.6h3.8M221 165.1h10.1v5.1h-167.6"/>
<path d="M221 160h3.8M221 162.6h3.8M83.8 204.5v2.5"/>
</g>
<g fill="none" stroke="#000084" stroke-width=".18">
<path d="M167 38.8l1.2 1.2M168.2 38.8l-1.2 1.2M90.8 41.3l1.2 1.2M92 41.3l-1.2 1.2M74.3 93.4l1.2 1.2M74.3 90.8l1.2 1.3M74.3 88.3l1.2 1.2M75.5 93.4l-1.2 1.2M75.5 90.8l-1.2 1.3M75.5 88.3l-1.2 1.2M87 88.3l1.2 1.2M87 90.8l1.2 1.3"/>
<path d="M87 93.4l1.2 1.2M88.2 88.3l-1.2 1.2M88.2 90.8l-1.2 1.3M88.2 93.4l-1.2 1.2M108.6 90.8l1.2 1.3M108.6 93.4l1.2 1.2M108.6 88.3l1.2 1.2M109.8 90.8l-1.2 1.3M109.8 93.4l-1.2 1.2M109.8 88.3l-1.2 1.2M121.3 90.8l1.2 1.3M121.3 93.4l1.2 1.2"/>
<path d="M121.3 88.3l1.2 1.2M122.5 90.8l-1.2 1.3M122.5 93.4l-1.2 1.2M122.5 88.3l-1.2 1.2M141.6 88.3l1.2 1.2M141.6 90.8l1.2 1.3M141.6 93.4l1.2 1.2M142.8 88.3l-1.2 1.2M142.8 90.8l-1.2 1.3M142.8 93.4l-1.2 1.2M154.3 88.3l1.2 1.2M154.3 93.4l1.2 1.2"/>
<path d="M154.3 90.8l1.2 1.3M155.5 88.3l-1.2 1.2M155.5 93.4l-1.2 1.2M155.5 90.8l-1.2 1.3M174.7 93.4l1.2 1.2M174.7 88.3l1.2 1.2M174.7 90.8l1.2 1.3M175.9 93.4l-1.2 1.2M175.9 88.3l-1.2 1.2M175.9 90.8l-1.2 1.3M187.4 88.3l1.2 1.2M187.4 90.8l1.2 1.3"/>
<path d="M187.4 93.4l1.2 1.2M188.6 88.3l-1.2 1.2M188.6 90.8l-1.2 1.3M188.6 93.4l-1.2 1.2M207.7 88.3l1.2 1.2M207.7 90.8l1.2 1.3M207.7 93.4l1.2 1.2M208.9 93.4l-1.2 1.2M208.9 88.3l-1.2 1.2M208.9 90.8l-1.2 1.3M220.4 88.3l1.2 1.2M220.4 90.8l1.2 1.3"/>
<path d="M220.4 93.4l1.2 1.2M221.6 88.3l-1.2 1.2M221.6 90.8l-1.2 1.3M221.6 93.4l-1.2 1.2M74.3 151.8l1.2 1.2M74.3 146.7l1.2 1.2M74.3 149.3l1.2 1.2M75.5 151.8l-1.2 1.2M75.5 146.7l-1.2 1.2M75.5 149.3l-1.2 1.2M87 151.8l1.2 1.2M87 149.3l1.2 1.2"/>
<path d="M87 146.7l1.2 1.2M88.2 151.8l-1.2 1.2M88.2 149.3l-1.2 1.2M88.2 146.7l-1.2 1.2M108.6 151.8l1.2 1.2M108.6 149.3l1.2 1.2M108.6 146.7l1.2 1.2M109.8 151.8l-1.2 1.2M109.8 149.3l-1.2 1.2M109.8 146.7l-1.2 1.2M121.3 146.7l1.2 1.2M121.3 149.3l1.2 1.2"/>
<path d="M121.3 151.8l1.2 1.2M122.5 146.7l-1.2 1.2M122.5 149.3l-1.2 1.2M122.5 151.8l-1.2 1.2M141.6 151.8l1.2 1.2M141.6 146.7l1.2 1.2M141.6 149.3l1.2 1.2M142.8 151.8l-1.2 1.2M142.8 146.7l-1.2 1.2M142.8 149.3l-1.2 1.2M154.3 149.3l1.2 1.2M154.3 146.7l1.2 1.2"/>
<path d="M154.3 151.8l1.2 1.2M155.5 149.3l-1.2 1.2M155.5 146.7l-1.2 1.2M155.5 151.8l-1.2 1.2M174.7 151.8l1.2 1.2M174.7 149.3l1.2 1.2M174.7 146.7l1.2 1.2M175.9 151.8l-1.2 1.2M175.9 149.3l-1.2 1.2M175.9 146.7l-1.2 1.2M187.4 146.7l1.2 1.2M187.4 151.8l1.2 1.2"/>
<path d="M187.4 149.3l1.2 1.2M188.6 146.7l-1.2 1.2M188.6 151.8l-1.2 1.2M188.6 149.3l-1.2 1.2M207.7 151.8l1.2 1.2M207.7 146.7l1.2 1.2M207.7 149.3l1.2 1.2M208.9 151.8l-1.2 1.2M208.9 146.7l-1.2 1.2M208.9 149.3l-1.2 1.2M220.4 151.8l1.2 1.2M220.4 149.3l1.2 1.2"/>
<path d="M220.4 146.7l1.2 1.2M221.6 151.8l-1.2 1.2M221.6 149.3l-1.2 1.2M221.6 146.7l-1.2 1.2"/>
</g>
<g fill="none" stroke="#0000c2" stroke-width=".18">
<path d="M14.6 14.6h54v22.2h-54zM36.7 19.6v1.3M18.2 26.5h1M18.2 28.6h1M18.2 30.6h1M18.2 32.7h1M20.8 21.6v1.1l.2 .2M27.7 20.4l.6-.1-.1-.2-.3-.1-.2 .2v.6h.5M31.6 27.9v.4l-.7 .7h.8M32.2 27h.7M32.4 29.9l.5-.1 .2 .4-.8 .9h.8M32.4 32l.5-.1 .2 .3-.8 .9h.8"/>
<path d="M33.4 25.9l.4-.2 .3 .4-.8 .9h.8M36.2 20.7l.2 .2 .3-.1M36.7 20.1l-.3-.1-.2 .1M54.6 20.4l.4 .1v.2l-.2 .2h-.2M54.6 20l.4 .1"/>
</g>
<g fill="#008400" stroke="#008400" stroke-width=".18">
<circle cx="105.4" cy="160" r=".46"/>
<circle cx="105.4" cy="162.6" r=".46"/>
<circle cx="99.1" cy="154.9" r=".46"/>
<circle cx="99.1" cy="165.1" r=".46"/>
<circle cx="105.4" cy="172.7" r=".46"/>
<circle cx="91.4" cy="160" r=".46"/>
<circle cx="99.1" cy="170.2" r=".46"/>
<circle cx="132.1" cy="138.4" r=".46"/>
<circle cx="132.1" cy="154.9" r=".46"/>
<circle cx="165.1" cy="170.2" r=".46"/>
<circle cx="171.4" cy="160" r=".46"/>
<circle cx="171.4" cy="162.6" r=".46"/>
<circle cx="165.1" cy="165.1" r=".46"/>
<circle cx="158.7" cy="172.7" r=".46"/>
<circle cx="158.7" cy="160" r=".46"/>
<circle cx="158.7" cy="162.6" r=".46"/>
<circle cx="138.4" cy="162.6" r=".46"/>
<circle cx="132.1" cy="170.2" r=".46"/>
<circle cx="138.4" cy="172.7" r=".46"/>
<circle cx="132.1" cy="165.1" r=".46"/>
<circle cx="125.7" cy="160" r=".46"/>
<circle cx="138.4" cy="160" r=".46"/>
<circle cx="125.7" cy="162.6" r=".46"/>
<circle cx="125.7" cy="172.7" r=".46"/>
<circle cx="99.1" cy="138.4" r=".46"/>
<circle cx="91.4" cy="162.6" r=".46"/>
<circle cx="91.4" cy="172.7" r=".46"/>
<circle cx="63.5" cy="170.2" r=".46"/>
<circle cx="71.1" cy="172.7" r=".46"/>
<circle cx="71.1" cy="162.6" r=".46"/>
<circle cx="71.1" cy="160" r=".46"/>
<circle cx="63.5" cy="138.4" r=".46"/>
<circle cx="198.1" cy="36.8" r=".46"/>
<circle cx="198.1" cy="41.9" r=".46"/>
<circle cx="198.1" cy="106.7" r=".46"/>
<circle cx="204.5" cy="104.1" r=".46"/>
<circle cx="191.8" cy="101.6" r=".46"/>
<circle cx="198.1" cy="111.8" r=".46"/>
<circle cx="191.8" cy="104.1" r=".46"/>
<circle cx="204.5" cy="114.3" r=".46"/>
<circle cx="198.1" cy="138.4" r=".46"/>
<circle cx="191.8" cy="114.3" r=".46"/>
<circle cx="171.4" cy="114.3" r=".46"/>
<circle cx="165.1" cy="138.4" r=".46"/>
<circle cx="171.4" cy="172.7" r=".46"/>
<circle cx="191.8" cy="162.6" r=".46"/>
<circle cx="191.8" cy="172.7" r=".46"/>
<circle cx="165.1" cy="154.9" r=".46"/>
<circle cx="191.8" cy="160" r=".46"/>
<circle cx="165.1" cy="106.7" r=".46"/>
<circle cx="198.1" cy="96.5" r=".46"/>
<circle cx="165.1" cy="96.5" r=".46"/>
<circle cx="165.1" cy="80" r=".46"/>
<circle cx="171.4" cy="104.1" r=".46"/>
<circle cx="171.4" cy="101.6" r=".46"/>
<circle cx="198.1" cy="80" r=".46"/>
<circle cx="158.7" cy="114.3" r=".46"/>
<circle cx="165.1" cy="111.8" r=".46"/>
<circle cx="204.5" cy="172.7" r=".46"/>
<circle cx="204.5" cy="162.6" r=".46"/>
<circle cx="198.1" cy="165.1" r=".46"/>
<circle cx="198.1" cy="170.2" r=".46"/>
<circle cx="198.1" cy="154.9" r=".46"/>
<circle cx="204.5" cy="160" r=".46"/>
<circle cx="224.8" cy="162.6" r=".46"/>
<circle cx="224.8" cy="160" r=".46"/>
<circle cx="247.6" cy="99.1" r=".46"/>
<circle cx="245.1" cy="94" r=".46"/>
<circle cx="224.8" cy="101.6" r=".46"/>
<circle cx="224.8" cy="104.1" r=".46"/>
<circle cx="242.6" cy="96.5" r=".46"/>
<circle cx="242.6" cy="109.2" r=".46"/>
<circle cx="247.6" cy="111.8" r=".46"/>
<circle cx="245.1" cy="81.3" r=".46"/>
<circle cx="204.5" cy="101.6" r=".46"/>
<circle cx="63.5" cy="80" r=".46"/>
<circle cx="99.1" cy="80" r=".46"/>
<circle cx="95.2" cy="39.4" r=".46"/>
<circle cx="121.9" cy="36.8" r=".46"/>
<circle cx="132.1" cy="80" r=".46"/>
<circle cx="125.7" cy="114.3" r=".46"/>
<circle cx="138.4" cy="114.3" r=".46"/>
<circle cx="132.1" cy="111.8" r=".46"/>
<circle cx="138.4" cy="104.1" r=".46"/>
<circle cx="158.7" cy="101.6" r=".46"/>
<circle cx="158.7" cy="104.1" r=".46"/>
<circle cx="132.1" cy="106.7" r=".46"/>
<circle cx="125.7" cy="104.1" r=".46"/>
<circle cx="138.4" cy="101.6" r=".46"/>
<circle cx="132.1" cy="96.5" r=".46"/>
<circle cx="125.7" cy="101.6" r=".46"/>
<circle cx="71.1" cy="114.3" r=".46"/>
<circle cx="63.5" cy="111.8" r=".46"/>
<circle cx="105.4" cy="114.3" r=".46"/>
<circle cx="91.4" cy="114.3" r=".46"/>
<circle cx="71.1" cy="101.6" r=".46"/>
<circle cx="71.1" cy="104.1" r=".46"/>
<circle cx="99.1" cy="106.7" r=".46"/>
<circle cx="99.1" cy="111.8" r=".46"/>
<circle cx="105.4" cy="104.1" r=".46"/>
<circle cx="105.4" cy="101.6" r=".46"/>
<circle cx="91.4" cy="104.1" r=".46"/>
<circle cx="91.4" cy="101.6" r=".46"/>
<circle cx="99.1" cy="96.5" r=".46"/>
<circle cx="113" cy="57.2" r=".46"/>
<circle cx="121.9" cy="57.2" r=".46"/>
<circle cx="118.1" cy="36.8" r=".46"/>
<circle cx="134.6" cy="36.8" r=".46"/>
</g>
<g font-size="2.8" fill="#840000">
<text x="178" y="210.9">Title:</text>
<text x="187.7" y="210.9">Hog</text>
<text x="195.7" y="210.9">Moduleur</text>
<text x="211.5" y="210.9">PSU</text>
</g>
<g font-size="2.1" fill="#840000">
<text x="178" y="204">Sheet:</text>
<text x="178" y="206.7">File:</text>
<text x="184.1" y="206.7">psu.kicad_sch</text>
<text x="178" y="214.1">Size:</text>
<text x="184.7" y="214.1">User</text>
<text x="200" y="214.1">Date:</text>
<text x="207" y="214.1">2025-06-04</text>
<text x="263" y="214.3">Rev:</text>
<text x="269.4" y="214.3">0.1</text>
<text x="178" y="216.9">KiCad</text>
<text x="185.7" y="216.9">E.D.A.</text>
<text x="193.3" y="216.9">9.0.6</text>
<text x="263" y="216.9">Id:</text>
<text x="267.1" y="216.9">1/1</text>
</g>
<g font-size="1.8" fill="#840000">
<text x="35" y="11.9">1</text>
<text x="85" y="11.9">2</text>
<text x="135" y="11.9">3</text>
<text x="185" y="11.9">4</text>
<text x="235" y="11.9">5</text>
<text x="285" y="11.9">6</text>
<text x="129.5" y="16.3">1</text>
<text x="129.5" y="18.8">2</text>
<text x="232.1" y="29.1" transform="rotate(-90 232.1 29.1)">DC_IN_+</text>
<text x="10.3" y="35.9">A</text>
<text x="285.3" y="35.9">A</text>
<text x="89.5" y="39.1">1</text>
<text x="89.5" y="41.7">3</text>
<text x="138.6" y="37.8">DC_IN_+</text>
<text x="154.2" y="37.8">DC_IN_+</text>
<text x="168.2" y="36.6">1</text>
<text x="168.2" y="39.1">6</text>
<text x="168.2" y="41.7">2</text>
<text x="191.1" y="36.6">3</text>
<text x="191.1" y="39.1">4</text>
<text x="191.1" y="41.7">5</text>
<text x="89.5" y="44.2">2</text>
<text x="138.6" y="42.9">DC_IN_-</text>
<text x="154.2" y="42.9">DC_IN_-</text>
<text x="137.7" y="54.3">DC_IN_-</text>
<text x="232.1" y="63" transform="rotate(-90 232.1 63)">DC_IN_-</text>
<text x="251.4" y="81">1</text>
<text x="251.4" y="83.6">2</text>
<text x="10.3" y="85.9">B</text>
<text x="75.5" y="88.6">16</text>
<text x="84.4" y="88.6">15</text>
<text x="109.8" y="88.6">16</text>
<text x="118.7" y="88.6">15</text>
<text x="142.8" y="88.6">16</text>
<text x="151.7" y="88.6">15</text>
<text x="175.9" y="88.6">16</text>
<text x="184.7" y="88.6">15</text>
<text x="208.9" y="88.6">16</text>
<text x="217.8" y="88.6">15</text>
<text x="251.4" y="86.1">3</text>
<text x="285.3" y="85.9">B</text>
<text x="75.5" y="93.7">12</text>
<text x="75.5" y="91.2">14</text>
<text x="84.4" y="93.7">11</text>
<text x="84.4" y="91.2">13</text>
<text x="109.8" y="93.7">12</text>
<text x="109.8" y="91.2">14</text>
<text x="118.7" y="93.7">11</text>
<text x="118.7" y="91.2">13</text>
<text x="142.8" y="93.7">12</text>
<text x="142.8" y="91.2">14</text>
<text x="151.7" y="93.7">11</text>
<text x="151.7" y="91.2">13</text>
<text x="175.9" y="93.7">12</text>
<text x="175.9" y="91.2">14</text>
<text x="184.7" y="93.7">11</text>
<text x="184.7" y="91.2">13</text>
<text x="208.9" y="93.7">12</text>
<text x="208.9" y="91.2">14</text>
<text x="217.8" y="93.7">11</text>
<text x="217.8" y="91.2">13</text>
<text x="251.4" y="93.7">1</text>
<text x="75.5" y="96.3">10</text>
<text x="76.1" y="101.3">6</text>
<text x="76.1" y="98.8">8</text>
<text x="85" y="101.3">5</text>
<text x="85" y="98.8">7</text>
<text x="85" y="96.3">9</text>
<text x="109.8" y="96.3">10</text>
<text x="110.4" y="101.3">6</text>
<text x="110.4" y="98.8">8</text>
<text x="119.3" y="101.3">5</text>
<text x="119.3" y="98.8">7</text>
<text x="119.3" y="96.3">9</text>
<text x="142.8" y="96.3">10</text>
<text x="143.4" y="101.3">6</text>
<text x="143.4" y="98.8">8</text>
<text x="152.3" y="101.3">5</text>
<text x="152.3" y="98.8">7</text>
<text x="152.3" y="96.3">9</text>
<text x="175.9" y="96.3">10</text>
<text x="176.5" y="101.3">6</text>
<text x="176.5" y="98.8">8</text>
<text x="185.3" y="101.3">5</text>
<text x="185.3" y="98.8">7</text>
<text x="185.3" y="96.3">9</text>
<text x="208.9" y="96.3">10</text>
<text x="209.5" y="101.3">6</text>
<text x="209.5" y="98.8">8</text>
<text x="218.4" y="101.3">5</text>
<text x="218.4" y="98.8">7</text>
<text x="218.4" y="96.3">9</text>
<text x="251.4" y="96.3">2</text>
<text x="251.4" y="98.8">3</text>
<text x="76.1" y="106.4">2</text>
<text x="76.1" y="103.9">4</text>
<text x="85" y="106.4">1</text>
<text x="85" y="103.9">3</text>
<text x="110.4" y="106.4">2</text>
<text x="110.4" y="103.9">4</text>
<text x="119.3" y="106.4">1</text>
<text x="119.3" y="103.9">3</text>
<text x="143.4" y="106.4">2</text>
<text x="143.4" y="103.9">4</text>
<text x="152.3" y="106.4">1</text>
<text x="152.3" y="103.9">3</text>
<text x="176.5" y="106.4">2</text>
<text x="176.5" y="103.9">4</text>
<text x="185.3" y="106.4">1</text>
<text x="185.3" y="103.9">3</text>
<text x="209.5" y="106.4">2</text>
<text x="209.5" y="103.9">4</text>
<text x="218.4" y="106.4">1</text>
<text x="218.4" y="103.9">3</text>
<text x="251.4" y="106.4">1</text>
<text x="251.4" y="109">2</text>
<text x="251.4" y="111.5">3</text>
<text x="10.3" y="135.9">C</text>
<text x="285.3" y="135.9">C</text>
<text x="75.5" y="149.6">14</text>
<text x="75.5" y="147.1">16</text>
<text x="84.4" y="149.6">13</text>
<text x="84.4" y="147.1">15</text>
<text x="109.8" y="149.6">14</text>
<text x="109.8" y="147.1">16</text>
<text x="118.7" y="149.6">13</text>
<text x="118.7" y="147.1">15</text>
<text x="142.8" y="149.6">14</text>
<text x="142.8" y="147.1">16</text>
<text x="151.7" y="149.6">13</text>
<text x="151.7" y="147.1">15</text>
<text x="175.9" y="149.6">14</text>
<text x="175.9" y="147.1">16</text>
<text x="184.7" y="149.6">13</text>
<text x="184.7" y="147.1">15</text>
<text x="208.9" y="149.6">14</text>
<text x="208.9" y="147.1">16</text>
<text x="217.8" y="149.6">13</text>
<text x="217.8" y="147.1">15</text>
<text x="75.5" y="154.7">10</text>
<text x="75.5" y="152.1">12</text>
<text x="84.4" y="152.1">11</text>
<text x="85" y="154.7">9</text>
<text x="109.8" y="154.7">10</text>
<text x="109.8" y="152.1">12</text>
<text x="118.7" y="152.1">11</text>
<text x="119.3" y="154.7">9</text>
<text x="142.8" y="154.7">10</text>
<text x="142.8" y="152.1">12</text>
<text x="151.7" y="152.1">11</text>
<text x="152.3" y="154.7">9</text>
<text x="175.9" y="154.7">10</text>
<text x="175.9" y="152.1">12</text>
<text x="184.7" y="152.1">11</text>
<text x="185.3" y="154.7">9</text>
<text x="208.9" y="154.7">10</text>
<text x="208.9" y="152.1">12</text>
<text x="217.8" y="152.1">11</text>
<text x="218.4" y="154.7">9</text>
<text x="76.1" y="159.8">6</text>
<text x="76.1" y="157.2">8</text>
<text x="85" y="159.8">5</text>
<text x="85" y="157.2">7</text>
<text x="110.4" y="159.8">6</text>
<text x="110.4" y="157.2">8</text>
<text x="119.3" y="159.8">5</text>
<text x="119.3" y="157.2">7</text>
<text x="143.4" y="159.8">6</text>
<text x="143.4" y="157.2">8</text>
<text x="152.3" y="159.8">5</text>
<text x="152.3" y="157.2">7</text>
<text x="176.5" y="159.8">6</text>
<text x="176.5" y="157.2">8</text>
<text x="185.3" y="159.8">5</text>
<text x="185.3" y="157.2">7</text>
<text x="209.5" y="159.8">6</text>
<text x="209.5" y="157.2">8</text>
<text x="218.4" y="159.8">5</text>
<text x="218.4" y="157.2">7</text>
<text x="76.1" y="164.8">2</text>
<text x="76.1" y="162.3">4</text>
<text x="85" y="164.8">1</text>
<text x="85" y="162.3">3</text>
<text x="110.4" y="164.8">2</text>
<text x="110.4" y="162.3">4</text>
<text x="119.3" y="164.8">1</text>
<text x="119.3" y="162.3">3</text>
<text x="143.4" y="164.8">2</text>
<text x="143.4" y="162.3">4</text>
<text x="152.3" y="164.8">1</text>
<text x="152.3" y="162.3">3</text>
<text x="176.5" y="164.8">2</text>
<text x="176.5" y="162.3">4</text>
<text x="185.3" y="164.8">1</text>
<text x="185.3" y="162.3">3</text>
<text x="209.5" y="164.8">2</text>
<text x="209.5" y="162.3">4</text>
<text x="218.4" y="164.8">1</text>
<text x="218.4" y="162.3">3</text>
<text x="10.3" y="185.9">D</text>
<text x="285.3" y="185.9">D</text>
<text x="35" y="219.9">1</text>
<text x="85" y="219.9">2</text>
<text x="135" y="219.9">3</text>
<text x="185" y="219.9">4</text>
<text x="235" y="219.9">5</text>
<text x="285" y="219.9">6</text>
</g>
<g font-size="1.8" fill="#008484">
<text x="135.9" y="17.4">J15</text>
<text x="135.9" y="19.9">Screw_Terminal_01x02</text>
<text x="106.6" y="28.8">S1</text>
<text x="123.7" y="26.3">GND</text>
<text x="129.8" y="25">PWR_FLAG</text>
<text x="195.5" y="26.3">+12V</text>
<text x="242.5" y="26.3">+12V</text>
<text x="82.6" y="33.9">J1</text>
<text x="99.9" y="31.3">PB400EEQR1BLK</text>
<text x="116.8" y="30.1">TestPoint</text>
<text x="120.7" y="32.6">TP1</text>
<text x="124.5" y="33.9">1N4001</text>
<text x="126.9" y="31.3">D2</text>
<text x="169.1" y="32.6">ISOLATED_DC-DC_CONV</text>
<text x="178.7" y="30.1">IC1</text>
<text x="74.7" y="36.4">Barrel_Jack_Switch</text>
<text x="170.7" y="37.7">+IN</text>
<text x="170.7" y="40.2">Control</text>
<text x="181.7" y="40.2">Common</text>
<text x="184.6" y="37.7">+OUT</text>
<text x="203.2" y="36.4">TP4</text>
<text x="203.2" y="39">TestPoint</text>
<text x="203.2" y="41.5">TP5</text>
<text x="233.7" y="36.4">R1</text>
<text x="233.7" y="39">1k</text>
<text x="247.7" y="36.4">R2</text>
<text x="247.7" y="39">1k</text>
<text x="261.6" y="36.4">R3</text>
<text x="261.6" y="39">1k</text>
<text x="265.9" y="39">GND</text>
<text x="170.7" y="42.8">-IN</text>
<text x="184.6" y="42.8">-OUT</text>
<text x="203.2" y="44">TestPoint</text>
<text x="147.5" y="51.7">Jumper_2_Open</text>
<text x="153.1" y="49.1">JP1</text>
<text x="182.9" y="50.9">TP3</text>
<text x="182.9" y="53.4">TestPoint</text>
<text x="192.3" y="50.4">GND</text>
<text x="235" y="48.2">D1</text>
<text x="235" y="50.7">LED</text>
<text x="248.9" y="48.2">D3</text>
<text x="248.9" y="50.7">LED</text>
<text x="262.9" y="48.2">D4</text>
<text x="262.9" y="50.7">LED</text>
<text x="195.5" y="56.7">-12V</text>
<text x="243.1" y="59.3">GND</text>
<text x="256.4" y="59.3">-12V</text>
<text x="108.2" y="64.4">PWR_FLAG</text>
<text x="124.5" y="60">TP2</text>
<text x="124.5" y="62.6">TestPoint</text>
<text x="160.5" y="61.8">GND</text>
<text x="178.3" y="60.6">GND</text>
<text x="60.9" y="73.3">+12V</text>
<text x="242.5" y="74.5">+12V</text>
<text x="80.1" y="83.4">J2</text>
<text x="114.4" y="83.4">J3</text>
<text x="147.4" y="83.4">J4</text>
<text x="180.4" y="83.4">J5</text>
<text x="213.4" y="83.4">J6</text>
<text x="257.8" y="83.4">J12</text>
<text x="70.4" y="86">Conn_02x08_Odd_Even</text>
<text x="104.7" y="86">Conn_02x08_Odd_Even</text>
<text x="137.8" y="86">Conn_02x08_Odd_Even</text>
<text x="170.8" y="86">Conn_02x08_Odd_Even</text>
<text x="203.8" y="86">Conn_02x08_Odd_Even</text>
<text x="257.8" y="86">Conn_01x03</text>
<text x="257.8" y="98.7">Conn_01x03</text>
<text x="257.8" y="96.1">J13</text>
<text x="257.8" y="111.4">Conn_01x03</text>
<text x="257.8" y="108.8">J14</text>
<text x="60.9" y="122.8">-12V</text>
<text x="69.1" y="122.8">GND</text>
<text x="240.5" y="124.1">GND</text>
<text x="245" y="122.8">-12V</text>
<text x="60.9" y="131.7">+12V</text>
<text x="80.1" y="141.8">J7</text>
<text x="114.4" y="141.8">J8</text>
<text x="147.4" y="141.8">J9</text>
<text x="179.8" y="141.8">J10</text>
<text x="212.8" y="141.8">J11</text>
<text x="70.4" y="144.4">Conn_02x08_Odd_Even</text>
<text x="104.7" y="144.4">Conn_02x08_Odd_Even</text>
<text x="137.8" y="144.4">Conn_02x08_Odd_Even</text>
<text x="170.8" y="144.4">Conn_02x08_Odd_Even</text>
<text x="203.8" y="144.4">Conn_02x08_Odd_Even</text>
<text x="60.9" y="181.2">-12V</text>
<text x="69.1" y="181.2">GND</text>
<text x="22.9" y="195.2">H1</text>
<text x="22.9" y="197.7">MountingHole</text>
<text x="44.5" y="195.2">H3</text>
<text x="44.5" y="197.7">MountingHole</text>
<text x="64.8" y="195.2">H5</text>
<text x="64.8" y="197.7">MountingHole</text>
<text x="86.4" y="195.2">H7</text>
<text x="86.4" y="197.7">MountingHole</text>
<text x="22.9" y="200.3">H2</text>
<text x="22.9" y="202.8">MountingHole</text>
<text x="44.5" y="200.3">H4</text>
<text x="44.5" y="202.8">MountingHole</text>
<text x="64.8" y="200.3">H6</text>
<text x="64.8" y="202.8">MountingHole</text>
<text x="86.4" y="200.3">H9</text>
<text x="86.4" y="202.8">MountingHole_Pad</text>
<text x="81.8" y="213">GND</text>
</g>
<g font-size="1.8" fill="#0000c2">
<text x="17.8" y="21.2">Compatible</text>
<text x="17.8" y="23.2">(all</text>
<text x="22.3" y="23.2">by</text>
<text x="25.6" y="23.2">Mean</text>
<text x="29.6" y="21.2">isolated</text>
<text x="31.6" y="23.2">Well):</text>
<text x="38.3" y="21.2">DC/DC</text>
<text x="45.9" y="21.2">converters</text>
<text x="20.5" y="27.3">NSD10-12D12</text>
<text x="20.5" y="29.3">DKM10A-12</text>
<text x="20.5" y="31.4">DKMW20F-12</text>
<text x="20.5" y="33.4">DKMW30F-12</text>
<text x="148.1" y="56.5">*</text>
<text x="150.2" y="56.5">If</text>
<text x="152.7" y="56.5">needed</text>
</g>
<g font-size="1.4" fill="#840000">
<text x="101" y="36.6">1</text>
<text x="101" y="41.7">3</text>
<text x="113.7" y="36.6">2</text>
<text x="113.7" y="41.7">4</text>
</g>
</svg>
